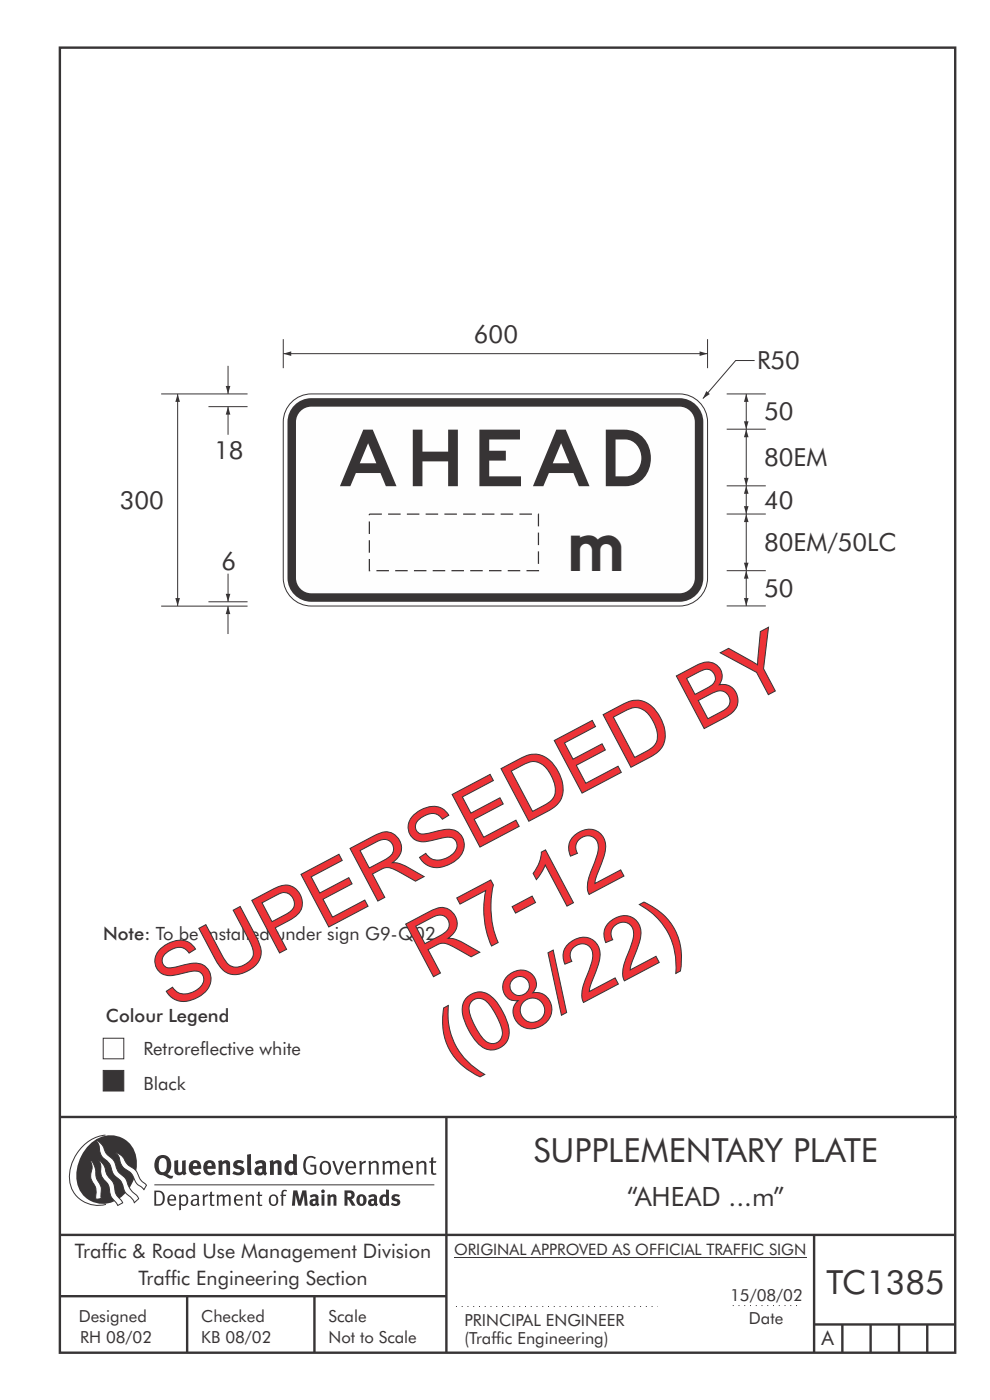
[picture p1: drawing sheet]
<svg xmlns="http://www.w3.org/2000/svg" width="210mm" height="297mm" viewBox="0 0 210 297" stroke-linecap="round" stroke-linejoin="round" font-family="sans-serif">
<g fill="none" stroke="#373435" stroke-width=".51">
<path d="M12.7 10.1h189.9v276.9h-189.9zM12.7 237h190.3M94.7 236.9v50.1M12.7 262h190M12.7 275h82M39.7 275v12M66.7 275v12M172.7 262v25M172.7 281h30M178.7 281v6M184.7 281v6M190.7 281v6"/>
<path d="M196.7 281v6"/>
</g>
<path d="M96.7 277.2h42.8M155.4 277h14.1" fill="none" stroke="#373435" stroke-width=".21" stroke-dasharray=".2 1" stroke-linecap="butt"/>
<path d="M96.3 266.7h74.7" fill="none" stroke="#373435" stroke-width=".21"/>
<g fill="#373435">
<path d="M64.9 245.6a1.61 1.61 0 0 1 2.1 0l-.2 .3a1.17 1.17 0 0 0-1.4-.2 1.17 1.17 0 0 0-.6 1.3 1.42 1.42 0 0 0 1.2 1.9l.7-.2v-1.2h-.8l-.1-.4h1.3v1.8a1.82 1.82 0 0 1-2.2 0 1.82 1.82 0 0 1-.6-2.1l.2-.7z" fill-rule="evenodd"/>
<path d="M68.2 246.5a1.77 1.77 0 0 0 .4 2.7 1.39 1.39 0 0 0 1.4-.5 1.39 1.39 0 0 0 .2-1.5 1.19 1.19 0 0 0-2-.7zM68.5 246.8a.83 .83 0 0 1 1 .1 .83 .83 0 0 1 .2 .9 .75 .75 0 0 1-.6 1.1 .75 .75 0 0 1-.8-.8v-1z" fill-rule="evenodd"/>
<path d="M70.5 246.4l.4-.1 .8 2.4 .8-2.3h.5l-1.1 2.8h-.4z" fill-rule="evenodd"/>
<path d="M73.6 246.7a1.74 1.74 0 0 0 .5 2.5h.9l.5-.3-.2-.3a.89 .89 0 0 1-1.1 .2 .89 .89 0 0 1-.4-1h1.7a1.15 1.15 0 0 0-.4-1.3 1.15 1.15 0 0 0-1.5 .2zM74 246.8a.67 .67 0 0 1 .8-.1 .67 .67 0 0 1 .3 .8h-1.3z" fill-rule="evenodd"/>
<path d="M76.2 246.4l.4-.1 .1 .4 .5-.4h.5l-.2 .5a.61 .61 0 0 0-.8 .6v1.8h-.4z" fill-rule="evenodd"/>
<path d="M78.1 246.4l.5-.1 .1 .4a.89 .89 0 0 1 .9-.4 .89 .89 0 0 1 .7 .7v2.2h-.4v-2.2l-.1-.2-.3-.1-.8 .4v2.1h-.4z" fill-rule="evenodd"/>
<path d="M81.1 246.4l.4-.1 .1 .4a.83 .83 0 0 1 .8-.4 .83 .83 0 0 1 .7 .5 .86 .86 0 0 1 .9-.5 .86 .86 0 0 1 .7 .7v2.2h-.4l-.1-2.3a.5 .5 0 0 0-.8 0l-.2 .2v2.1h-.5v-2.2l-.4-.3-.7 .4v2.1h-.4z" fill-rule="evenodd"/>
<path d="M85.7 246.7a1.74 1.74 0 0 0 .5 2.5h.9l.5-.3-.2-.3a.89 .89 0 0 1-1.1 .2 .89 .89 0 0 1-.4-1h1.7a1.15 1.15 0 0 0-.5-1.3 1.15 1.15 0 0 0-1.4 .2zM86 246.8a.67 .67 0 0 1 .9-.1 .67 .67 0 0 1 .3 .8h-1.3z" fill-rule="evenodd"/>
<path d="M88.3 246.4l.4-.1 .1 .4a.89 .89 0 0 1 .9-.4 .89 .89 0 0 1 .8 .7v2.2h-.5v-2.2l-.1-.2-.3-.1-.8 .4v2.1h-.4z" fill-rule="evenodd"/>
<path d="M91.5 245.6l.4-.1v.9h.7l-.2 .3h-.5v2.1l.1 .1h.5l.1 .3a.71 .71 0 0 1-1.2-.6v-1.9h-.3v-.3h.3z" fill-rule="evenodd"/>
<path d="M37 246.3l.8-.2v2a.46 .46 0 0 0 .2 .6 .46 .46 0 0 0 .6-.2v-2.2l.8-.2v2.4l.2 .5-.6 .4-.2-.3a1.03 1.03 0 0 1-1.2 .2 1.03 1.03 0 0 1-.6-1.1z" fill-rule="evenodd"/>
<path d="M40.4 246.6a1.64 1.64 0 0 0 0 2.2 1.64 1.64 0 0 0 2.3 .1l-.4-.4a.78 .78 0 0 1-.9 .3 .78 .78 0 0 1-.5-.8h1.8a1.37 1.37 0 0 0-.6-1.7 1.37 1.37 0 0 0-1.7 .3zM41.1 246.9a.48 .48 0 0 1 .6-.1 .48 .48 0 0 1 .2 .6h-1z" fill-rule="evenodd"/>
<path d="M43.5 246.6a1.65 1.65 0 0 0-.2 1.9 1.65 1.65 0 0 0 1.9 .8l.5-.4-.3-.4a.78 .78 0 0 1-.9 .3 .78 .78 0 0 1-.5-.8h1.8a1.37 1.37 0 0 0-.6-1.7 1.37 1.37 0 0 0-1.7 .3zM44.1 246.9a.48 .48 0 0 1 .6-.1 .48 .48 0 0 1 .2 .6h-.9z" fill-rule="evenodd"/>
<path d="M46.3 246.3l.7-.2 .1 .4a.95 .95 0 0 1 1-.3 .95 .95 0 0 1 .7 .8v2.3h-.8v-2.3l-.3-.2-.5 .3v2.2h-.8z" fill-rule="evenodd"/>
<path d="M49.7 246.5a1.73 1.73 0 0 1 2-.1l-.2 .5-.6-.2a.42 .42 0 0 0-.6 .3l.2 .3a1.23 1.23 0 0 1 1.4 1 1.47 1.47 0 0 1-2.3 .9l-.3-.2 .3-.6 .7 .3a.47 .47 0 0 0 .7-.3 .87 .87 0 0 0-1-.5l-.4-.2-.1-.4z" fill-rule="evenodd"/>
<path d="M54.1 246.6l.3 .5 .3-.1a.62 .62 0 0 1 .9 0l.1 .4a1.21 1.21 0 0 0-1.4 .3 1.21 1.21 0 0 0-.1 1.3 1.19 1.19 0 0 0 1.6 .1l.5 .3 .4-.5-.3-.3v-1.4a.96 .96 0 0 0-1.3-1zM55 248l.6-.1v.7a.43 .43 0 0 1-.6 .1 .43 .43 0 0 1 0-.7z" fill-rule="evenodd"/>
<path d="M57.2 246.3l.7-.2 .1 .4a.95 .95 0 0 1 1-.3 .95 .95 0 0 1 .7 .8v2.3h-.8v-2.3l-.2-.2-.6 .3v2.2h-.8z" fill-rule="evenodd"/>
<path d="M62.2 244.8v1.5a1.29 1.29 0 0 0-1.4 .2 1.29 1.29 0 0 0-.5 1.3 1.24 1.24 0 0 0 .6 1.3 1.24 1.24 0 0 0 1.4 0l.1 .2h.7l-.1-4.3zM61.5 246.9l.4-.1 .3 .2v1.5l-.3 .1a.48 .48 0 0 1-.6-.4 1.52 1.52 0 0 1 .2-1.3z" fill-rule="evenodd"/>
<path d="M52.4 245l.8-.2 .2 4.5h-.8l-.1-.2z" fill-rule="evenodd"/>
</g>
<path d="M22.4 240.8a9 9 0 0 0-7.4 10.9 6.2 6.2 0 0 0 7.5 3.8M32.7 251.4h59.4" fill="none" stroke="#373435" stroke-width=".21"/>
<path d="M19.1 242.7a5.7 5.7 0 0 1 6.5-1.4 5.7 5.7 0 0 1 3.4 5.7 8.6 8.6 0 0 1-6.2 8.3 5.7 5.7 0 0 1-6.5-7 9.9 9.9 0 0 1 2.8-5.6z" fill-rule="evenodd" fill="#373435"/>
<path d="M24.5 244.5a3.1 3.1 0 0 1 2.3 2.2l.7 .7a3.2 3.2 0 0 1 2 2.4l.4 .6 1.2 1.1-.6 .9-.2-.3a3.5 3.5 0 0 1-1.9-2.1 3.8 3.8 0 0 0-2.1-2.2 3.5 3.5 0 0 1-1-2.2zM20.4 241.9a3.4 3.4 0 0 1 1.9 2.5l.7 .8a3.3 3.3 0 0 1 1.7 2.6 4.4 4.4 0 0 0 1.7 2l.3 .3a6.1 6.1 0 0 0 2.5 3.7l.2 .5-.9 .9a6.1 6.1 0 0 0-1.9-2.2l-.4-.8a3.6 3.6 0 0 0-1.9-2.8l-.6-1a3.6 3.6 0 0 0-1.9-2.8 3.7 3.7 0 0 1-.8-2.4zM21 246.1a3.4 3.4 0 0 1 1.5 2.7l.6 1a3.8 3.8 0 0 1 1.4 3.1l.3 .7 1.2 1.6-1 .6-.5-.8a3.2 3.2 0 0 1-1.3-2.8 4.3 4.3 0 0 0-1.4-2.2 4.7 4.7 0 0 1-.5-2.9zM19.2 246.1a5.1 5.1 0 0 1 1.2 3.7l.3 .7a3.1 3.1 0 0 1 .7 3l.1 .8-1.1 .2-.1-.8a3.5 3.5 0 0 0-.9-3.3 3.6 3.6 0 0 1 .1-2.5z" fill-rule="evenodd" fill="#fefefe" stroke="#373435" stroke-width=".21"/>
<g fill="#373435">
<path d="M33.4 245.5a2.51 2.51 0 0 0 .4 3.7l.8 .1a2.78 2.78 0 0 0 2 .7l.2-.6h-.6l-.7-.3a2.56 2.56 0 0 0 0-3.8 1.83 1.83 0 0 0-2.1 .2zM34 245.9a.87 .87 0 0 1 1 0 .87 .87 0 0 1 .4 .9v.4a1.17 1.17 0 0 1-.9 1.5l-.3-.1a2.38 2.38 0 0 1-.2-2.7z" fill-rule="evenodd"/>
<path d="M33.1 252.9v2.6a1.12 1.12 0 0 0 1.2-.3 1.12 1.12 0 0 0 .2-1.2l-.1-.5-.3-.4zM32.7 252.6h1.1a1.67 1.67 0 0 1 1.2 1.6 1.67 1.67 0 0 1-1.3 1.6h-1zM36.1 253.9l-.2 .5h1.1a.55 .55 0 0 0-.3-.6 .55 .55 0 0 0-.6 .1zM35.8 253.7a.95 .95 0 0 1 1.2-.1 .95 .95 0 0 1 .4 1.1h-1.5a.72 .72 0 0 0 .4 .8 .72 .72 0 0 0 .9-.2l.1 .3a1.15 1.15 0 0 1-1.5 0 1.15 1.15 0 0 1-.2-1.5zM38.4 254.1v1.2a.7 .7 0 0 0 .9 .1 .7 .7 0 0 0 .2-.9 .61 .61 0 0 0-.4-.7 .61 .61 0 0 0-.7 .3zM38 253.5l.3-.1 .1 .4a.95 .95 0 0 1 1.2-.2 .95 .95 0 0 1 .3 1.2 .92 .92 0 0 1-.5 .9 .92 .92 0 0 1-1-.1v1.1l-.4 .1zM40.9 254.8a.5 .5 0 0 0 .2 .8 .5 .5 0 0 0 .7-.4v-.6zM40.5 253.7a1 1 0 0 1 1.7 .3v1.4l.2 .2-.2 .3-.3-.3a.78 .78 0 0 1-1.4-.1 .78 .78 0 0 1 .8-1.1h.5a.58 .58 0 0 0-.3-.7 .58 .58 0 0 0-.7 .2zM43 253.5l.3-.1 .1 .4 .3-.3 .5-.1-.2 .4a.52 .52 0 0 0-.6 .5v1.5h-.4zM44.6 252.9l.4-.1-.1 .7h.6l-.1 .3h-.5v1.5a.35 .35 0 0 0 .6 .3v.2a.57 .57 0 0 1-.6 .1 .57 .57 0 0 1-.3-.5v-1.6h-.3v-.3h.3zM45.9 253.5l.4-.1 .1 .4 .2-.2a.64 .64 0 0 1 1 .2 .7 .7 0 0 1 .8-.4 .7 .7 0 0 1 .5 .6v1.8h-.3v-1.7l-.3-.4-.7 .4v1.7h-.3v-1.6a.38 .38 0 0 0-.3-.5 .38 .38 0 0 0-.5 .2l-.1 .2v1.7h-.4zM50.2 253.9l-.2 .5h1.1a.55 .55 0 0 0-.2-.6 .55 .55 0 0 0-.7 .1zM49.9 253.7a.95 .95 0 0 1 1.2-.1 .95 .95 0 0 1 .4 1.1h-1.5a.72 .72 0 0 0 .4 .8 .72 .72 0 0 0 .9-.2l.1 .3a1.15 1.15 0 0 1-1.5 0 1.15 1.15 0 0 1-.2-1.5zM52.1 253.5l.3-.1 .1 .4a.72 .72 0 0 1 .8-.4 .72 .72 0 0 1 .6 .6v1.8h-.4v-1.6a.45 .45 0 0 0-.3-.5 .45 .45 0 0 0-.5 .2l-.2 .2v1.7h-.3zM54.7 252.9l.4-.1v.7h.6l-.1 .3h-.5v1.5a.35 .35 0 0 0 .5 .3v.2a.57 .57 0 0 1-.6 .1 .57 .57 0 0 1-.3-.5v-1.6h-.3v-.3h.3zM57.6 253.9l-.2 .7a.65 .65 0 0 0 .3 .8 .65 .65 0 0 0 .8-.2l.1-.1a.93 .93 0 0 0-.7-1.4zM57.3 253.7a1.12 1.12 0 0 1 1.4 0 1.12 1.12 0 0 1 .3 1.5 1.01 1.01 0 0 1-1.3 .6 1.01 1.01 0 0 1-.7-1.2zM59.9 252.6l.5-.2 .5 .2-.1 .2-.4-.1-.3 .2v.6h.6l-.1 .3h-.5v2h-.4v-2h-.2v-.3h.2zM62.2 252.6l-.3 3.2h.7l.1-2.3 .6 2.3h.6l.6-2.3 .1 2.3h.7l-.3-3.2h-.9l-.5 2.1-.5-2.1zM65.7 253.7l.3 .4a.51 .51 0 0 1 .5-.3 .51 .51 0 0 1 .4 .4v.1a.88 .88 0 0 0-1.1 .4 .88 .88 0 0 0 .2 1.1 .9 .9 0 0 0 1.1-.2l.3 .3 .4-.4-.2-.2v-1.1a.87 .87 0 0 0-.5-.8 .87 .87 0 0 0-1 .1zM66.4 254.8h.5v.5l-.1 .1h-.3l-.2-.1zM68.2 253.5v2.3h.6v-2.4zM68.1 252.8a.4 .4 0 0 0 .8 0 .4 .4 0 0 0-.8 0zM69.4 253.5l.1 2.3h.6v-1.7a.33 .33 0 0 1 .4-.2 .33 .33 0 0 1 .3 .4v1.5h.6v-1.7a.75 .75 0 0 0-.6-.7 .75 .75 0 0 0-.8 .3v-.3zM73.1 252.6v3.2h.6v-1.3l.3 .2 .7 1.1h.7l-.9-1.4a.94 .94 0 0 0 .7-1 .94 .94 0 0 0-.9-.8zM73.7 253.1a.51 .51 0 0 1 .8 .1 .51 .51 0 0 1-.2 .7l-.6 .1zM75.9 253.7a1.19 1.19 0 0 0-.1 1.7 1.19 1.19 0 0 0 1.8 0 1.19 1.19 0 0 0-.1-1.6 1.19 1.19 0 0 0-1.6-.1zM76.5 253.9l.2-.1a.99 .99 0 0 1 0 1.6 1.06 1.06 0 0 1-.2-1.5zM78.1 253.7l.3 .4a.51 .51 0 0 1 .5-.3 .51 .51 0 0 1 .5 .4v.1a.88 .88 0 0 0-1.2 .4 .88 .88 0 0 0 .2 1.1 .9 .9 0 0 0 1.1-.2l.3 .3 .4-.4-.2-.2v-1.1a.87 .87 0 0 0-.5-.8 .87 .87 0 0 0-1 .1zM78.9 254.8h.4v.5l-.1 .1h-.3l-.1-.1zM81.9 252.3v1.2a1.2 1.2 0 0 0-1.4 .6 1.2 1.2 0 0 0 .2 1.4l.5 .3 .8-.1v.1h.6l-.1-3.4zM81.4 253.9l.5 .1-.1 1.2a.46 .46 0 0 1-.5 0 .46 .46 0 0 1-.1-.5zM83.3 253.6a.79 .79 0 0 0-.1 .9 .79 .79 0 0 0 .9 .4 .33 .33 0 0 1 0 .5 .33 .33 0 0 1-.5 0l-.4-.3-.3 .5a1.15 1.15 0 0 0 1.2 .3 1.15 1.15 0 0 0 .8-1 1.49 1.49 0 0 0-1.2-.8 .4 .4 0 0 1 .3-.3 .4 .4 0 0 1 .4 .1l.2 .1 .2-.4a1.47 1.47 0 0 0-1.5 0z" fill-rule="evenodd"/>
</g>
<path d="M21.9 220.3h4.4v4.3h-4.4z" fill-rule="evenodd" fill="#fefefe" stroke="#373435" stroke-width=".21"/>
<path d="M21.9 227.1h4.4v4.4h-4.4z" fill-rule="evenodd" fill="#373435" stroke="#373435" stroke-width=".21"/>
<path d="M61.8 85.3a5.9 5.9 0 0 1 4.2-1.7h78.1a6 6 0 0 1 6 5.9v33.1a6 6 0 0 1-6 6h-78.1a6 6 0 0 1-5.9-6v-33.1a5.9 5.9 0 0 1 1.7-4.2z" fill-rule="evenodd" fill="#fefefe" stroke="#373435" stroke-width=".21"/>
<path d="M62.8 85.7a5 5 0 0 1 3.2-1.2h78.1a5.1 5.1 0 0 1 5.1 5v33.1a5.1 5.1 0 0 1-5.1 5.1h-78.1a5.1 5.1 0 0 1-5-5.1v-33.1a5 5 0 0 1 1.8-3.8z" fill-rule="evenodd" fill="#373435"/>
<path d="M63.7 87.2a3.2 3.2 0 0 1 2.3-.9h78.1a3.3 3.3 0 0 1 3.3 3.2v33.1a3.3 3.3 0 0 1-3.3 3.3h-78.1a3.3 3.3 0 0 1-3.2-3.3v-33.1a3.3 3.3 0 0 1 .9-2.3z" fill-rule="evenodd" fill="#fefefe"/>
<path d="M150.1 72v6.1M154.2 121.1h8.2M158.3 121.1v7.5" fill="none" stroke="#373435" stroke-width=".21"/>
<g fill="#373435">
<path d="M158.3 121.1l.5 1.7h-1z"/>
<path d="M157.8 126.9h1l-.5 1.7z"/>
</g>
<path d="M60.1 75h90" fill="none" stroke="#373435" stroke-width=".21"/>
<g fill="#373435">
<path d="M60.1 75l1.7-.5v1z"/>
<path d="M148.4 74.5l1.7 .5-1.7 .5z"/>
</g>
<path d="M160.1 76.5h-4l-7 8.1" fill="none" stroke="#373435" stroke-width=".21"/>
<path d="M149.8 83l.8 .6-1.5 1z" fill="#373435"/>
<path d="M60.1 72v6.1M34.2 83.6h18.3M37.7 83.6v45M34.2 128.6h18.3M44.2 127.7h8.3M154.2 128.6h8.2" fill="none" stroke="#373435" stroke-width=".21"/>
<g fill="#373435">
<path d="M37.7 83.6l.5 1.7h-1z"/>
<path d="M37.2 126.9h1l-.5 1.7z"/>
</g>
<path d="M48.4 128.6v5.9" fill="none" stroke="#373435" stroke-width=".21"/>
<path d="M48.4 128.6l.5 1.7h-1z" fill="#373435"/>
<path d="M48.4 121.7v6" fill="none" stroke="#373435" stroke-width=".21"/>
<path d="M47.9 126h1l-.5 1.7z" fill="#373435"/>
<path d="M48.4 77.6v6" fill="none" stroke="#373435" stroke-width=".21"/>
<path d="M47.9 81.9h1l-.5 1.7z" fill="#373435"/>
<path d="M154.2 83.6h8.2M158.3 83.6v7.5" fill="none" stroke="#373435" stroke-width=".21"/>
<g fill="#373435">
<path d="M158.3 83.6l.5 1.7h-1z"/>
<path d="M157.8 89.4h1l-.5 1.7z"/>
</g>
<path d="M154.2 91.1h8.2M158.3 109.1v12" fill="none" stroke="#373435" stroke-width=".21"/>
<g fill="#373435">
<path d="M158.3 109.1l.5 1.7h-1z"/>
<path d="M157.8 119.4h1l-.5 1.7z"/>
</g>
<path d="M154.2 103.1h8.2M158.3 103.1v6" fill="none" stroke="#373435" stroke-width=".21"/>
<g fill="#373435">
<path d="M158.3 103.1l.5 1.7h-1z"/>
<path d="M157.8 107.4h1l-.5 1.7z"/>
</g>
<path d="M158.3 91.1v12M154.2 109.1h8.2" fill="none" stroke="#373435" stroke-width=".21"/>
<g fill="#373435">
<path d="M158.3 91.1l.5 1.7h-1z"/>
<path d="M157.8 101.4h1l-.5 1.7z"/>
</g>
<path d="M78.4 109.1h35.8v12h-35.8z" fill="none" stroke="#373435" stroke-width=".27" stroke-dasharray="2.7 1.3" stroke-linecap="butt"/>
<path d="M44.2 86.3h8.3M48.4 86.3v5.9" fill="none" stroke="#373435" stroke-width=".21"/>
<path d="M48.4 86.3l.5 1.7h-1z" fill="#373435"/>
<g font-size="17.6" fill="#ed3237">
<text x="90.7" y="207.9" transform="rotate(-28 90.7 207.9)">R7-12</text>
<text x="36.5" y="214.3" transform="rotate(-28 36.5 214.3)">SUPERSEDED BY</text>
<text x="96.5" y="227.1" transform="rotate(-28 96.5 227.1)">(08/22)</text>
</g>
<text font-size="12" fill="#373435" x="72.1" y="103.2">AHEAD</text>
<text font-size="7.5" fill="#373435" x="121.2" y="121.1">m</text>
<g font-size="7.1" fill="#373435">
<text x="113.2" y="246.5">SUPPLEMENTARY PLATE</text>
<text x="175.3" y="274.5">TC1385</text>
</g>
<text font-size="5.6" fill="#373435" x="133" y="255.9">“AHEAD ...m”</text>
<g font-size="5.3" fill="#373435">
<text x="100.5" y="72.8">600</text>
<text x="160.6" y="78.4">R50</text>
<text x="162.1" y="89.2">50</text>
<text x="45.4" y="97.4">18</text>
<text x="162.1" y="99">80EM</text>
<text x="25.4" y="107.9">300</text>
<text x="162.1" y="107.9">40</text>
<text x="162.1" y="116.8">80EM/50LC</text>
<text x="47" y="120.8">6</text>
<text x="162.1" y="126.7">50</text>
</g>
<g font-size="4.2" fill="#373435">
<text x="15.9" y="267">Traffic &amp; Road Use Management Division</text>
<text x="29.4" y="272.6">Traffic Engineering Section</text>
<text x="174.3" y="285.4">A</text>
</g>
<g font-size="3.9" fill="#373435">
<text x="21.9" y="199.4">Note: To be installed under sign G9-Q02.</text>
<text x="22.5" y="216.8">Colour Legend</text>
<text x="30.4" y="223.9">Retroreflective white</text>
<text x="30.4" y="231.3">Black</text>
</g>
<g font-size="3.5" fill="#373435">
<text x="16.7" y="280.4">Designed</text>
<text x="42.7" y="280.4">Checked</text>
<text x="69.7" y="280.4">Scale</text>
<text x="98.5" y="281.4">PRINCIPAL ENGINEER</text>
<text x="154.9" y="276.1">15/08/02</text>
<text x="158.9" y="281">Date</text>
<text x="17" y="284.8">RH 08/02</text>
<text x="42.7" y="284.8">KB 08/02</text>
<text x="69.7" y="285">Not to Scale</text>
<text x="98.5" y="285.1">(Traffic Engineering)</text>
</g>
<text font-size="3.4" fill="#373435" x="96.3" y="266.3">ORIGINAL APPROVED AS OFFICIAL TRAFFIC SIGN</text>
</svg>
